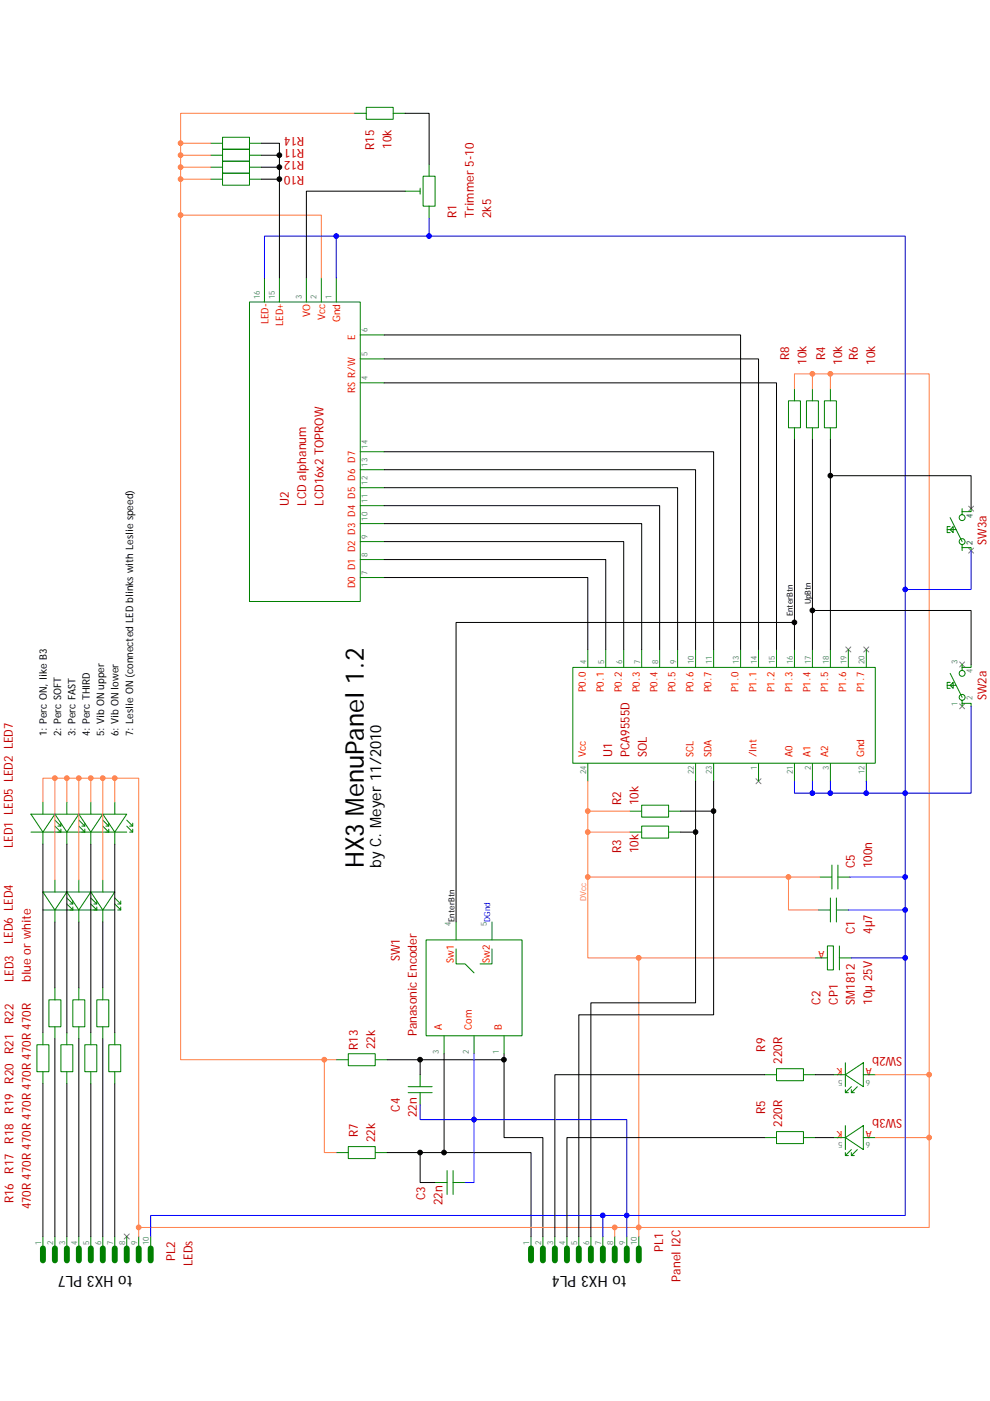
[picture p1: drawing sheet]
<svg xmlns="http://www.w3.org/2000/svg" width="210mm" height="297mm" viewBox="0 0 210 297" stroke-linecap="round" stroke-linejoin="round" font-family="sans-serif">
<g fill="none" stroke="#808080" stroke-width=".21">
<path d="M205.4 116.2l1.1 1.1M205.4 107.3l1.1 1.1M206.5 116.2l-1.1 1.1M206.5 107.3l-1.1 1.1M179.4 137.2l1.1 1M180.5 137.2l-1.1 1M183.2 137.2l1.1 1M184.3 137.2l-1.1 1M203.5 149.2l1.1 1.1M203.5 140.3l1.1 1.1M204.6 149.2l-1.1 1.1M204.6 140.3l-1.1 1.1"/>
<path d="M160.3 165.1l1.1 1.1M161.4 165.1l-1.1 1.1M26.3 261.6l1.1 1.1M27.4 261.6l-1.1 1.1"/>
</g>
<g fill="none" stroke="#008000" stroke-width=".21">
<path d="M44.7 38h2.5M44.7 32.9h2.5M44.7 35.5h2.5M44.7 30.4h2.5M47.2 36.7h5.7v2.6h-5.7zM47.2 31.6h5.7v2.6h-5.7zM47.2 34.2h5.7v2.5h-5.7zM47.2 29.1h5.7v2.5h-5.7zM52.9 38h2.6M52.9 32.9h2.6M52.9 35.5h2.6M52.9 30.4h2.6"/>
<path d="M75.1 24h2.6M77.7 22.8h5.7v2.5h-5.7zM83.4 24h2.5M89.1 39.9v1.3M89.7 37.4h2.6v6.3h-2.6zM91 34.8v2.6M56.1 58.9v5.1M59.3 58.9v5.1M65 58.9v5.1M68.2 58.9v5.1M71.3 58.9v5.1M85.9 40.5h3.2"/>
<path d="M91 43.7v2.5M52.9 64h23.5v63.5h-23.5zM76.4 76.1h5.1M76.4 71h5.1M76.4 99.6h5.1M76.4 95.8h5.1M76.4 81.2h5.1M167.2 85h2.6v5.7h-2.6zM168.5 82.4v2.6M168.5 90.7v2.5M171 85h2.6v5.7h-2.6zM172.3 82.4v2.6"/>
<path d="M172.3 90.7v2.5M174.9 85h2.5v5.7h-2.5zM176.1 82.4v2.6M176.1 90.7v2.5M76.4 118.6h5.1M76.4 114.8h5.1M76.4 111h5.1M76.4 107.2h5.1M76.4 103.4h5.1M201.5 111.7h-.6v.6M201.5 109.7l2.6 5.1M202.2 111.7v1.2l-.7-.6z"/>
<path d="M202.8 112.3h-1.9v.6h.6M204.1 115.5a.64 .64 0 0 0 .6-.9 .64 .64 0 0 0-1-.3 .64 .64 0 0 0 .1 1.1l.3 .1v.6M204.1 108.5v.6a.64 .64 0 0 0-.6 .9 .64 .64 0 0 0 1 .2 .64 .64 0 0 0-.1-1l-.3-.1M204.1 116.1h1.9v.6M204.1 107.8v.7M204.1 116.1v.6M206 107.8v.7h-1.9M76.4 122.4h5.1M124.7 137.7v3.8M128.5 137.7v3.8M132.3 137.7v3.8M136.1 137.7v3.8"/>
<path d="M139.9 137.7v3.8M143.7 137.7v3.8M147.5 137.7v3.8M151.4 137.7v3.8M157.1 137.7v3.8M160.9 137.7v3.8M164.7 137.7v3.8M168.5 137.7v3.8M172.3 137.7v3.8M176.1 137.7v3.8M179.9 137.7v3.8M183.7 137.7v3.8"/>
<path d="M121.5 141.5h64.2v20.3h-64.2zM201.5 144.7h-.6v.6M201.5 142.8l2.6 5M202.2 144.7v1.2l-.7-.6zM202.8 145.3h-1.9v.6h.6M204.1 148.5a.64 .64 0 0 0 .6-.9 .64 .64 0 0 0-1-.2 .64 .64 0 0 0 .1 1l.3 .1v.6M204.1 141.5v.6a.64 .64 0 0 0-.6 .9 .64 .64 0 0 0 1 .3 .64 .64 0 0 0-.1-1.1l-.3-.1M204.1 149.1h1.9v.7M204.1 140.9v.6M204.1 149.1v.7M206 140.9v.6h-1.9M6.6 172.6h5l-2.5 3.8z"/>
<path d="M6.6 176.4h20.3M9.1 170.1v2.5M9.1 176.4v2.6M11.6 172.6h5.1l-2.5 3.8zM11.6 173.9l1.3 1.3v-.7M11.6 175.2l1.3 1.2v-.6M12.3 175.2h.6M14.2 170.1v2.5M14.2 176.4v2.6M16.7 172.6h5.1l-2.5 3.8zM16.7 173.9l1.3 1.3v-.7M16.7 175.2l1.3 1.2v-.6"/>
<path d="M17.4 175.2h.6M19.3 170.1v2.5M19.3 176.4v2.6M21.8 172.6h5.1l-2.6 3.8zM21.8 173.9l1.3 1.3v-.7M21.8 175.2l1.3 1.2v-.6M22.4 175.2h.7M24.3 170.1v2.5M24.3 176.4v2.6M26.9 173.9l1.3 1.3v-.7M26.9 175.2l1.3 1.2v-.6M27.5 176.4h.7"/>
<path d="M27.5 175.2h.7M124.7 161.8v3.8M133.6 172h2.5M133.6 176.4h2.5M136.1 170.7h5.7v2.5h-5.7zM136.1 175.2h5.7v2.5h-5.7zM141.8 172h2.6M141.8 176.4h2.6M147.5 161.8v3.8M151.4 161.8v3.8M160.9 161.8v3.8M168.5 161.8v3.8"/>
<path d="M172.3 161.8v3.8M176.1 161.8v3.8M183.7 161.8v3.8M9.1 192.9h15.2M9.1 189.1h5.1l-2.6 3.8zM11.6 186.6v2.5M11.6 192.9v2.6M14.2 190.4l1.3 1.3v-.7M14.2 191.7l1.3 1.2v-.6M14.2 189.1h5.1l-2.6 3.8zM14.8 191.7h.7M16.7 186.6v2.5"/>
<path d="M16.7 192.9v2.6M19.3 189.1h5l-2.5 3.8zM19.3 190.4l1.2 1.3v-.7M19.3 191.7l1.2 1.2v-.6M19.9 191.7h.6M21.8 186.6v2.5M21.8 192.9v2.6M24.3 190.4l1.3 1.3v-.7M24.3 191.7l1.3 1.2v-.6M25 192.9h.6M25 191.7h.6M90.4 199.3h20.3v20.3h-20.3z"/>
<path d="M96.7 195.5v3.8M104.4 195.5v3.8M173.6 192.9h2.5M173.9 185.9h2.5M176.1 190.4v5.1M176.4 183.4v5.1M177.4 192.9h2.5M177.4 190.4v5.1M177.7 185.9h2.6M177.7 183.4v5.1M9.1 219v2.5M10.4 212h2.5v5.7h-2.5z"/>
<path d="M11.6 209.4v2.6M11.6 217.7v2.5M14.2 219v2.5M15.5 212h2.5v5.7h-2.5zM16.7 209.4v2.6M16.7 217.7v2.5M19.3 219v2.5M20.5 212h2.6v5.7h-2.6zM21.8 209.4v2.6M21.8 217.7v2.5M24.3 219v2.5M94.2 219.6v3.8"/>
<path d="M96.7 201.2v3.2h1.9l1.9 1.9M100.5 219.6v3.8M104.4 201.2v3.2h-2.6M106.9 219.6v3.8M173 203.1h2.5M175.5 200.6h1.3v5h-1.3zM178 203.1h2.6M178 200.6v5M7.8 221.5h2.6v5.7h-2.6zM9.1 227.2v2.6M12.9 221.5h2.6v5.7h-2.6zM14.2 227.2v2.6"/>
<path d="M18 221.5h2.5v5.7h-2.5zM19.3 227.2v2.6M23.1 221.5h2.5v5.7h-2.5zM24.3 227.2v2.6M71.3 224.7h2.6M73.9 223.4h5.7v2.6h-5.7zM79.6 224.7h2.5M86.6 231.7h5.1M86.6 230.4h5.1M89.1 227.9v2.5M89.1 231.7v2.5M162.2 227.9h2.5"/>
<path d="M164.7 239.9h5.7v2.6h-5.7zM164.7 226.6h5.7v2.5h-5.7zM170.4 227.9h2.6M176.8 227.9h2.5M179.3 227.9l3.8-2.6v5.1zM179.3 225.3v5.1M179.3 231v.7M179.3 238.7v5M180.6 230.4l-1.3 1.3h.6M180.6 231v.7M181.8 230.4l-1.2 1.3h.6M183.1 227.9h2.6"/>
<path d="M71.3 244.4h2.6M73.9 243.1h5.7v2.5h-5.7zM79.6 244.4h2.5M92.3 250.7h2.5M94.8 248.2v5.1M96.1 250.7h2.5M96.1 248.2v5.1M162.2 241.2h2.5M170.4 241.2h2.6M176.8 241.2h2.5M179.3 241.2l3.8-2.5v5zM179.3 244.4v.6"/>
<path d="M180.6 243.7l-1.3 1.3h.6M180.6 244.4v.6M181.8 243.7l-1.2 1.3h.6M183.1 241.2h2.6M9.1 262.1v2.6M11.6 262.1v2.6M14.2 262.1v2.6M16.7 262.1v2.6M19.3 262.1v2.6M21.8 262.1v2.6M24.3 262.1v2.6M26.9 262.1v2.6"/>
<path d="M29.4 262.1v2.6M32 262.1v2.6M112.6 262.1v2.6M115.1 262.1v2.6M117.7 262.1v2.6M120.2 262.1v2.6M122.8 262.1v2.6M125.3 262.1v2.6M127.9 262.1v2.6M130.4 262.1v2.6M132.9 262.1v2.6M135.5 262.1v2.6"/>
</g>
<g fill="none" stroke="#008000" stroke-width="1.3">
<path d="M9.1 264.7v2.5M11.6 264.7v2.5M14.2 264.7v2.5M16.7 264.7v2.5M19.3 264.7v2.5M21.8 264.7v2.5M24.3 264.7v2.5M26.9 264.7v2.5M29.4 264.7v2.5M32 264.7v2.5M112.6 264.7v2.5M115.1 264.7v2.5"/>
<path d="M117.7 264.7v2.5M120.2 264.7v2.5M122.8 264.7v2.5M125.3 264.7v2.5M127.9 264.7v2.5M130.4 264.7v2.5M132.9 264.7v2.5M135.5 264.7v2.5"/>
</g>
<g fill="none" stroke="#000" stroke-width=".21">
<path d="M55.5 38h3.8v20.9M55.5 35.5h3.8v2.5M55.5 30.4h3.8v5.1M55.5 32.9h3.8M85.9 24h5.1v10.8M85.9 40.5h-20.9v18.4M81.5 76.1h79.4v61.6M81.5 71h75.6v66.7M81.5 81.2h83.2v56.5M81.5 99.6h66v38.1M81.5 95.8h69.9v41.9M168.5 93.2v38.8"/>
<path d="M172.3 93.2v36.2M176.1 93.2v7.7M81.5 118.6h47v19.1M81.5 114.8h50.8v22.9M81.5 111h54.6v26.7M81.5 107.2h58.4v30.5M81.5 103.4h62.2v34.3M206 107.8v-6.9h-29.9v36.8M81.5 122.4h43.2v15.3M168.5 137.7v-5.7h-71.8v63.5M172.3 137.7v-8.3h33.7v11.5M9.1 179v40"/>
<path d="M14.2 179v40M19.3 179v40M24.3 179v40M147.5 176.4v36.2h-22.2v49.5M147.5 165.6v10.8h-3.1M151.4 172v43.2h-28.6v46.9M151.4 165.6v6.4h-7M11.6 195.5v13.9M16.7 195.5v13.9M21.8 195.5v13.9M9.1 229.8v32.3M11.6 220.2v41.9"/>
<path d="M14.2 229.8v32.3M16.7 220.2v41.9M19.3 229.8v32.3M21.8 220.2v41.9M24.3 229.8v32.3M82.1 224.7h7M94.2 223.4v21M106.9 224.7v16.5h8.2v20.9M106.9 223.4v1.3M106.9 224.7h-17.8v3.2M162.2 227.9h-44.5v34.2M173 227.9h3.8"/>
<path d="M82.1 244.4h7M94.2 244.4h18.4v17.7M94.2 244.4h-5.1v6.3h3.2M162.2 241.2h-42v20.9M173 241.2h3.8"/>
</g>
<g fill="#000" stroke="#000" stroke-width=".21">
<circle cx="59.3" cy="35.4" r=".5"/>
<circle cx="59.3" cy="32.9" r=".5"/>
<circle cx="59.3" cy="38" r=".5"/>
<circle cx="176.1" cy="100.8" r=".5"/>
<circle cx="168.5" cy="132" r=".5"/>
<circle cx="172.3" cy="129.4" r=".5"/>
<circle cx="147.5" cy="176.4" r=".49"/>
<circle cx="151.3" cy="172" r=".49"/>
<circle cx="89.1" cy="224.7" r=".5"/>
<circle cx="106.9" cy="224.7" r=".5"/>
<circle cx="89.1" cy="244.4" r=".5"/>
<circle cx="94.2" cy="244.4" r=".5"/>
</g>
<g fill="#ff8040" stroke="#ff8040" stroke-width=".21">
<circle cx="124.7" cy="172" r=".5"/>
<circle cx="176.1" cy="79.3" r=".5"/>
<circle cx="124.7" cy="176.4" r=".5"/>
<circle cx="135.5" cy="260.2" r=".51"/>
<circle cx="124.7" cy="185.9" r=".5"/>
<circle cx="167.2" cy="185.9" r=".5"/>
<circle cx="135.5" cy="203.1" r=".51"/>
<circle cx="172.3" cy="79.3" r=".5"/>
<circle cx="68.8" cy="224.7" r=".5"/>
<circle cx="38.3" cy="45.6" r=".5"/>
<circle cx="38.3" cy="38" r=".5"/>
<circle cx="38.3" cy="35.4" r=".5"/>
<circle cx="38.3" cy="32.9" r=".5"/>
<circle cx="38.3" cy="30.4" r=".5"/>
<circle cx="197.1" cy="241.2" r=".5"/>
<circle cx="197.1" cy="227.8" r=".5"/>
<circle cx="130.4" cy="260.2" r=".5"/>
<circle cx="29.4" cy="260.2" r=".5"/>
<circle cx="24.3" cy="165" r=".5"/>
<circle cx="19.2" cy="165" r=".5"/>
<circle cx="14.2" cy="165" r=".5"/>
<circle cx="11.6" cy="165" r=".5"/>
<circle cx="16.7" cy="165" r=".5"/>
<circle cx="21.8" cy="165" r=".5"/>
</g>
<g fill="none" stroke="#ff8040" stroke-width=".21">
<path d="M38.3 30.4h6.4M44.7 38h-6.4v7.6M44.7 35.5h-6.4v2.5M44.7 32.9h-6.4v2.6M75.1 24h-36.8v8.9M38.3 45.6h29.9v13.3M38.3 45.6v179.1h30.5M172.3 79.3h-3.8v3.1M176.1 79.3v3.1M176.1 79.3h-3.8v3.1M176.1 79.3h21v148.6h-11.4M11.6 165h-2.5v5.1"/>
<path d="M14.2 165h-2.6v21.6M16.7 165h-2.5v5.1M19.3 165h-2.6v21.6M21.8 165h-2.5v5.1M24.3 165h-2.5v21.6M24.3 170.1v-5.1h5.1v95.2M124.7 165.6v20.3M124.7 172h8.9M124.7 176.4h8.9M124.7 185.9h49.2M124.7 185.9v17.2h48.3M167.2 185.9v7h6.4"/>
<path d="M135.5 203.1v59M68.8 224.7h2.5M68.8 224.7v19.7h2.5M197.1 227.9v13.3h-11.4M197.1 241.2v19h-167.7M29.4 260.2v1.9M130.4 260.2v1.9"/>
</g>
<g fill="#00f" stroke="#00f" stroke-width=".21">
<circle cx="100.5" cy="237.4" r=".5"/>
<circle cx="183.7" cy="168.2" r=".5"/>
<circle cx="176.1" cy="168.2" r=".5"/>
<circle cx="172.3" cy="168.2" r=".5"/>
<circle cx="192" cy="168.2" r=".5"/>
<circle cx="192" cy="185.9" r=".5"/>
<circle cx="132.9" cy="257.7" r=".49"/>
<circle cx="192" cy="192.9" r=".5"/>
<circle cx="192" cy="203.1" r=".5"/>
<circle cx="192" cy="125" r=".5"/>
<circle cx="71.3" cy="50" r=".5"/>
<circle cx="91" cy="50" r=".5"/>
<circle cx="127.8" cy="257.7" r=".51"/>
</g>
<g fill="none" stroke="#00f" stroke-width=".21">
<path d="M71.3 50.1v8.8M91 50.1h-34.9v8.8M91 46.2v3.9h101v74.9M206 116.7v8.3h-14M192 125v43.2M206 149.8v18.4h-14M168.5 165.6v2.6h7.6M172.3 165.6v2.6M176.1 165.6v2.6M176.1 168.2h15.9M183.7 165.6v2.6M192 168.2v17.7h-11.7"/>
<path d="M179.9 192.9h12.1M192 185.9v7M192 192.9v64.8h-59.1M180.6 203.1h11.4M89.1 234.2v3.2h11.4M100.5 237.4h32.4v20.3M100.5 223.4v14M100.5 237.4v13.3h-1.9M127.9 257.7v4.4M132.9 257.7v4.4M132.9 257.7h-100.9v4.4"/>
</g>
<g font-size="5.5">
<text x="77.2" y="169" transform="rotate(-90 77.2 169)">enuPanel 1.2</text>
<text x="77.2" y="184" transform="rotate(-90 77.2 184)">HX3 M</text>
</g>
<g font-size="3.3">
<text x="80.8" y="173.1" transform="rotate(-90 80.8 173.1)">eyer 11/2010</text>
<text x="80.8" y="184" transform="rotate(-90 80.8 184)">by C. M</text>
<text x="28.2" y="270.5" transform="rotate(-180 28.2 270.5)">to HX3 PL7</text>
<text x="132.9" y="270.5" transform="rotate(-180 132.9 270.5)">to HX3 PL4</text>
</g>
<g font-size="2.6" fill="#c00000">
<text x="64.5" y="29.1" transform="rotate(-180 64.5 29.1)">R14</text>
<text x="64.5" y="31.6" transform="rotate(-180 64.5 31.6)">R11</text>
<text x="64.5" y="34.1" transform="rotate(-180 64.5 34.1)">R12</text>
<text x="79.4" y="31.8" transform="rotate(-90 79.4 31.8)">R15</text>
<text x="83.1" y="31.6" transform="rotate(-90 83.1 31.6)">10k</text>
<text x="64.5" y="37.3" transform="rotate(-180 64.5 37.3)">R10</text>
<text x="96.8" y="46.2" transform="rotate(-90 96.8 46.2)">R1</text>
<text x="100.5" y="46.2" transform="rotate(-90 100.5 46.2)">Trimmer 5-10</text>
<text x="104.2" y="46.2" transform="rotate(-90 104.2 46.2)">2k5</text>
<text x="167.4" y="76.3" transform="rotate(-90 167.4 76.3)">R8</text>
<text x="171" y="77.4" transform="rotate(-90 171 77.4)">10k</text>
<text x="175" y="76.3" transform="rotate(-90 175 76.3)">R4</text>
<text x="178.6" y="77.4" transform="rotate(-90 178.6 77.4)">10k</text>
<text x="182" y="76.3" transform="rotate(-90 182 76.3)">R6</text>
<text x="185.6" y="77.4" transform="rotate(-90 185.6 77.4)">10k</text>
<text x="61.3" y="107.2" transform="rotate(-90 61.3 107.2)">U2</text>
<text x="64.9" y="107.2" transform="rotate(-90 64.9 107.2)">LCD alphanum</text>
<text x="68.6" y="107.2" transform="rotate(-90 68.6 107.2)">LCD16x2 TOPROW</text>
<text x="209.3" y="112" transform="rotate(-90 209.3 112)">3a</text>
<text x="209.3" y="115.5" transform="rotate(-90 209.3 115.5)">SW</text>
<text x="209.3" y="148.5" transform="rotate(-90 209.3 148.5)">SW</text>
<text x="209.3" y="145" transform="rotate(-90 209.3 145)">2a</text>
<text x="129.9" y="160.5" transform="rotate(-90 129.9 160.5)">U1</text>
<text x="133.5" y="160.5" transform="rotate(-90 133.5 160.5)">PCA9555D</text>
<text x="137.2" y="160.5" transform="rotate(-90 137.2 160.5)">SOL</text>
<text x="131.8" y="170.7" transform="rotate(-90 131.8 170.7)">R2</text>
<text x="135.4" y="170.7" transform="rotate(-90 135.4 170.7)">10k</text>
<text x="2.7" y="179.9" transform="rotate(-90 2.7 179.9)">LED1 LED5 LED2 LED7</text>
<text x="131.8" y="180.9" transform="rotate(-90 131.8 180.9)">R3</text>
<text x="135.4" y="180.9" transform="rotate(-90 135.4 180.9)">10k</text>
<text x="181.3" y="184" transform="rotate(-90 181.3 184)">C5</text>
<text x="185" y="184" transform="rotate(-90 185 184)">100n</text>
<text x="6.5" y="197.2" transform="rotate(-90 6.5 197.2)">hite</text>
<text x="84.8" y="203.8" transform="rotate(-90 84.8 203.8)">SW</text>
<text x="84.8" y="200.3" transform="rotate(-90 84.8 200.3)">1</text>
<text x="181.3" y="198" transform="rotate(-90 181.3 198)">C1</text>
<text x="185" y="198" transform="rotate(-90 185 198)">4µ7</text>
<text x="2.9" y="208.3" transform="rotate(-90 2.9 208.3)">LED3 LED6LED4</text>
<text x="6.5" y="208.3" transform="rotate(-90 6.5 208.3)">blue or w</text>
<text x="181.3" y="209.9" transform="rotate(-90 181.3 209.9)">1812</text>
<text x="174" y="213" transform="rotate(-90 174 213)">C2</text>
<text x="177.7" y="213" transform="rotate(-90 177.7 213)">CP1</text>
<text x="181.3" y="213" transform="rotate(-90 181.3 213)">SM</text>
<text x="185" y="213" transform="rotate(-90 185 213)">10µ 25V</text>
<text x="2.9" y="217.1" transform="rotate(-90 2.9 217.1)">R22</text>
<text x="88.4" y="219.7" transform="rotate(-90 88.4 219.7)">Panasonic Encoder</text>
<text x="75.9" y="222.7" transform="rotate(-90 75.9 222.7)">R13</text>
<text x="79.5" y="222.4" transform="rotate(-90 79.5 222.4)">22k</text>
<text x="162.3" y="222.9" transform="rotate(-90 162.3 222.9)">R9</text>
<text x="165.9" y="225.5" transform="rotate(-90 165.9 225.5)">220R</text>
<text x="187.9" y="224" transform="rotate(-180 187.9 224)">2b</text>
<text x="191.4" y="224" transform="rotate(-180 191.4 224)">SW</text>
<text x="84.8" y="235.7" transform="rotate(-90 84.8 235.7)">C4</text>
<text x="88.4" y="236.8" transform="rotate(-90 88.4 236.8)">22n</text>
<text x="162.3" y="236.3" transform="rotate(-90 162.3 236.3)">R5</text>
<text x="165.9" y="238.8" transform="rotate(-90 165.9 238.8)">220R</text>
<text x="187.9" y="237.3" transform="rotate(-180 187.9 237.3)">3b</text>
<text x="191.4" y="237.3" transform="rotate(-180 191.4 237.3)">SW</text>
<text x="75.9" y="241" transform="rotate(-90 75.9 241)">R7</text>
<text x="79.5" y="242.1" transform="rotate(-90 79.5 242.1)">22k</text>
<text x="2.9" y="255.2" transform="rotate(-90 2.9 255.2)">R16 R17 R18 R19 R20 R21</text>
<text x="6.5" y="256.4" transform="rotate(-90 6.5 256.4)">470R470R470R470R470R470R470R</text>
<text x="90.2" y="254.4" transform="rotate(-90 90.2 254.4)">C3</text>
<text x="93.8" y="255.6" transform="rotate(-90 93.8 255.6)">22n</text>
<text x="37.1" y="267.3" transform="rotate(-90 37.1 267.3)">PL2</text>
<text x="40.8" y="268.5" transform="rotate(-90 40.8 268.5)">LEDs</text>
<text x="140.7" y="265.4" transform="rotate(-90 140.7 265.4)">PL1</text>
<text x="144.3" y="271.7" transform="rotate(-90 144.3 271.7)">Panel I2C</text>
</g>
<g font-size="2.2" fill="#f00">
<text x="56.9" y="68.8" transform="rotate(-90 56.9 68.8)">LED-</text>
<text x="60.1" y="69.1" transform="rotate(-90 60.1 69.1)">LED+</text>
<text x="65.8" y="67.2" transform="rotate(-90 65.8 67.2)">VO</text>
<text x="69" y="67.9" transform="rotate(-90 69 67.9)">Vcc</text>
<text x="72.2" y="68.3" transform="rotate(-90 72.2 68.3)">Gnd</text>
<text x="75.3" y="72.1" transform="rotate(-90 75.3 72.1)">E</text>
<text x="75.3" y="83.3" transform="rotate(-90 75.3 83.3)">RSR/W</text>
<text x="75.3" y="124.8" transform="rotate(-90 75.3 124.8)">D0 D1 D2 D3 D4 D5 D6 D7</text>
<text x="124.2" y="146.8" transform="rotate(-90 124.2 146.8)">P0.0</text>
<text x="128.1" y="146.8" transform="rotate(-90 128.1 146.8)">P0.1</text>
<text x="131.9" y="146.8" transform="rotate(-90 131.9 146.8)">P0.2</text>
<text x="135.7" y="146.8" transform="rotate(-90 135.7 146.8)">P0.3</text>
<text x="139.5" y="146.8" transform="rotate(-90 139.5 146.8)">P0.4</text>
<text x="143.3" y="146.8" transform="rotate(-90 143.3 146.8)">P0.5</text>
<text x="147.1" y="146.8" transform="rotate(-90 147.1 146.8)">P0.6</text>
<text x="150.9" y="146.8" transform="rotate(-90 150.9 146.8)">P0.7</text>
<text x="156.6" y="146.8" transform="rotate(-90 156.6 146.8)">P1.0</text>
<text x="160.4" y="146.8" transform="rotate(-90 160.4 146.8)">P1.1</text>
<text x="164.3" y="146.8" transform="rotate(-90 164.3 146.8)">P1.2</text>
<text x="168.1" y="146.8" transform="rotate(-90 168.1 146.8)">P1.3</text>
<text x="171.9" y="146.8" transform="rotate(-90 171.9 146.8)">P1.4</text>
<text x="175.7" y="146.8" transform="rotate(-90 175.7 146.8)">P1.5</text>
<text x="179.5" y="146.8" transform="rotate(-90 179.5 146.8)">P1.6</text>
<text x="183.3" y="146.8" transform="rotate(-90 183.3 146.8)">P1.7</text>
<text x="124.2" y="160.5" transform="rotate(-90 124.2 160.5)">Vcc</text>
<text x="147.1" y="160.5" transform="rotate(-90 147.1 160.5)">SCL</text>
<text x="150.9" y="160.5" transform="rotate(-90 150.9 160.5)">SDA</text>
<text x="160.4" y="160.5" transform="rotate(-90 160.4 160.5)">/Int</text>
<text x="168.1" y="160.5" transform="rotate(-90 168.1 160.5)">A0</text>
<text x="171.9" y="160.5" transform="rotate(-90 171.9 160.5)">A1</text>
<text x="175.7" y="160.5" transform="rotate(-90 175.7 160.5)">A2</text>
<text x="183.3" y="160.5" transform="rotate(-90 183.3 160.5)">Gnd</text>
<text x="96.3" y="201.4" transform="rotate(-90 96.3 201.4)">1</text>
<text x="103.9" y="201.4" transform="rotate(-90 103.9 201.4)">2</text>
<text x="174.9" y="201.7" transform="rotate(-180 174.9 201.7)">A</text>
<text x="96.3" y="204.1" transform="rotate(-90 96.3 204.1)">Sw</text>
<text x="103.9" y="204.1" transform="rotate(-90 103.9 204.1)">Sw</text>
<text x="93.7" y="218.3" transform="rotate(-90 93.7 218.3)">A</text>
<text x="100.1" y="218.3" transform="rotate(-90 100.1 218.3)">Com</text>
<text x="106.4" y="218.3" transform="rotate(-90 106.4 218.3)">B</text>
<text x="178.7" y="226.4" transform="rotate(-180 178.7 226.4)">K</text>
<text x="184.9" y="226.4" transform="rotate(-180 184.9 226.4)">A</text>
<text x="178.7" y="239.8" transform="rotate(-180 178.7 239.8)">K</text>
<text x="184.9" y="239.8" transform="rotate(-180 184.9 239.8)">A</text>
</g>
<g font-size="2.2">
<text x="28.2" y="119.9" transform="rotate(-90 28.2 119.9)">ith Leslie speed)</text>
<text x="25.2" y="142.8" transform="rotate(-90 25.2 142.8)">er</text>
<text x="9.9" y="156.1" transform="rotate(-90 9.9 156.1)">1: Perc ON, like B3</text>
<text x="13" y="156.1" transform="rotate(-90 13 156.1)">2: Perc SOFT</text>
<text x="16" y="156.1" transform="rotate(-90 16 156.1)">3: Perc FAST</text>
<text x="19.1" y="156.1" transform="rotate(-90 19.1 156.1)">4: Perc THIRD</text>
<text x="22.1" y="156.1" transform="rotate(-90 22.1 156.1)">5: Vib ON upper</text>
<text x="25.2" y="156.1" transform="rotate(-90 25.2 156.1)">6: Vib ON low</text>
<text x="28.2" y="156.1" transform="rotate(-90 28.2 156.1)">7: Leslie ON (connected LED blinks w</text>
</g>
<g font-size="1.7" fill="#408080">
<text x="55.1" y="63.4" transform="rotate(-90 55.1 63.4)">16</text>
<text x="58.3" y="63.4" transform="rotate(-90 58.3 63.4)">15</text>
<text x="64" y="63.4" transform="rotate(-90 64 63.4)">3</text>
<text x="67.2" y="63.4" transform="rotate(-90 67.2 63.4)">2</text>
<text x="70.3" y="63.4" transform="rotate(-90 70.3 63.4)">1</text>
<text x="78" y="70.4" transform="rotate(-90 78 70.4)">6</text>
<text x="78" y="75.5" transform="rotate(-90 78 75.5)">5</text>
<text x="78" y="80.5" transform="rotate(-90 78 80.5)">4</text>
<text x="78" y="95.1" transform="rotate(-90 78 95.1)">14</text>
<text x="78" y="99" transform="rotate(-90 78 99)">13</text>
<text x="78" y="106.6" transform="rotate(-90 78 106.6)">11</text>
<text x="78" y="102.8" transform="rotate(-90 78 102.8)">12</text>
<text x="78" y="110.4" transform="rotate(-90 78 110.4)">10</text>
<text x="206.2" y="109.7" transform="rotate(-90 206.2 109.7)">4</text>
<text x="78" y="118" transform="rotate(-90 78 118)">8</text>
<text x="78" y="114.2" transform="rotate(-90 78 114.2)">9</text>
<text x="206.2" y="115.5" transform="rotate(-90 206.2 115.5)">2</text>
<text x="78" y="121.8" transform="rotate(-90 78 121.8)">7</text>
<text x="124.3" y="140.9" transform="rotate(-90 124.3 140.9)">4</text>
<text x="128.1" y="140.9" transform="rotate(-90 128.1 140.9)">5</text>
<text x="132" y="140.9" transform="rotate(-90 132 140.9)">6</text>
<text x="135.8" y="140.9" transform="rotate(-90 135.8 140.9)">7</text>
<text x="139.6" y="140.9" transform="rotate(-90 139.6 140.9)">8</text>
<text x="143.4" y="140.9" transform="rotate(-90 143.4 140.9)">9</text>
<text x="147.2" y="140.9" transform="rotate(-90 147.2 140.9)">10</text>
<text x="151" y="140.9" transform="rotate(-90 151 140.9)">11</text>
<text x="156.7" y="140.9" transform="rotate(-90 156.7 140.9)">13</text>
<text x="160.5" y="140.9" transform="rotate(-90 160.5 140.9)">14</text>
<text x="164.3" y="140.9" transform="rotate(-90 164.3 140.9)">15</text>
<text x="168.1" y="140.9" transform="rotate(-90 168.1 140.9)">16</text>
<text x="172" y="140.9" transform="rotate(-90 172 140.9)">17</text>
<text x="175.8" y="140.9" transform="rotate(-90 175.8 140.9)">18</text>
<text x="179.6" y="140.9" transform="rotate(-90 179.6 140.9)">19</text>
<text x="183.4" y="140.9" transform="rotate(-90 183.4 140.9)">20</text>
<text x="203.1" y="140.9" transform="rotate(-90 203.1 140.9)">3</text>
<text x="206.2" y="142.8" transform="rotate(-90 206.2 142.8)">4</text>
<text x="203.1" y="149.8" transform="rotate(-90 203.1 149.8)">1</text>
<text x="206.2" y="148.5" transform="rotate(-90 206.2 148.5)">2</text>
<text x="124.3" y="164.2" transform="rotate(-90 124.3 164.2)">24</text>
<text x="147.2" y="164.2" transform="rotate(-90 147.2 164.2)">22</text>
<text x="151" y="164.2" transform="rotate(-90 151 164.2)">23</text>
<text x="160.5" y="163.3" transform="rotate(-90 160.5 163.3)">1</text>
<text x="168.1" y="164.2" transform="rotate(-90 168.1 164.2)">21</text>
<text x="172" y="163.3" transform="rotate(-90 172 163.3)">2</text>
<text x="175.8" y="163.3" transform="rotate(-90 175.8 163.3)">3</text>
<text x="183.4" y="164.2" transform="rotate(-90 183.4 164.2)">12</text>
<text x="95.6" y="196.3" transform="rotate(-90 95.6 196.3)">4</text>
<text x="103.2" y="196.3" transform="rotate(-90 103.2 196.3)">5</text>
<text x="93.1" y="223.4" transform="rotate(-90 93.1 223.4)">3</text>
<text x="99.4" y="223.4" transform="rotate(-90 99.4 223.4)">2</text>
<text x="105.8" y="223.4" transform="rotate(-90 105.8 223.4)">1</text>
<text x="178.7" y="228.9" transform="rotate(-180 178.7 228.9)">5</text>
<text x="184.6" y="228.9" transform="rotate(-180 184.6 228.9)">6</text>
<text x="178.7" y="242.2" transform="rotate(-180 178.7 242.2)">5</text>
<text x="184.6" y="242.2" transform="rotate(-180 184.6 242.2)">6</text>
<text x="8.7" y="264.1" transform="rotate(-90 8.7 264.1)">1</text>
<text x="11.3" y="264.1" transform="rotate(-90 11.3 264.1)">2</text>
<text x="13.8" y="264.1" transform="rotate(-90 13.8 264.1)">3</text>
<text x="16.4" y="264.1" transform="rotate(-90 16.4 264.1)">4</text>
<text x="18.9" y="264.1" transform="rotate(-90 18.9 264.1)">5</text>
<text x="21.4" y="264.1" transform="rotate(-90 21.4 264.1)">6</text>
<text x="24" y="264.1" transform="rotate(-90 24 264.1)">7</text>
<text x="26.5" y="264.1" transform="rotate(-90 26.5 264.1)">8</text>
<text x="29.1" y="264.1" transform="rotate(-90 29.1 264.1)">9</text>
<text x="31.6" y="264.1" transform="rotate(-90 31.6 264.1)">10</text>
<text x="112.2" y="264.1" transform="rotate(-90 112.2 264.1)">1</text>
<text x="114.8" y="264.1" transform="rotate(-90 114.8 264.1)">2</text>
<text x="117.3" y="264.1" transform="rotate(-90 117.3 264.1)">3</text>
<text x="119.9" y="264.1" transform="rotate(-90 119.9 264.1)">4</text>
<text x="122.4" y="264.1" transform="rotate(-90 122.4 264.1)">5</text>
<text x="124.9" y="264.1" transform="rotate(-90 124.9 264.1)">6</text>
<text x="127.5" y="264.1" transform="rotate(-90 127.5 264.1)">7</text>
<text x="130" y="264.1" transform="rotate(-90 130 264.1)">8</text>
<text x="132.6" y="264.1" transform="rotate(-90 132.6 264.1)">9</text>
<text x="135.1" y="264.1" transform="rotate(-90 135.1 264.1)">10</text>
</g>
<g font-size="1.7">
<text x="168.1" y="130.7" transform="rotate(-90 168.1 130.7)">EnterBtn</text>
<text x="172" y="128.2" transform="rotate(-90 172 128.2)">UpBtn</text>
<text x="96.4" y="195.5" transform="rotate(-90 96.4 195.5)">EnterBtn</text>
</g>
<text font-size="1.7" fill="#ff8040" x="124.3" y="191" transform="rotate(-90 124.3 191)">DVcc</text>
<text font-size="1.7" fill="#00f" x="104" y="195.5" transform="rotate(-90 104 195.5)">DGnd</text>
</svg>
